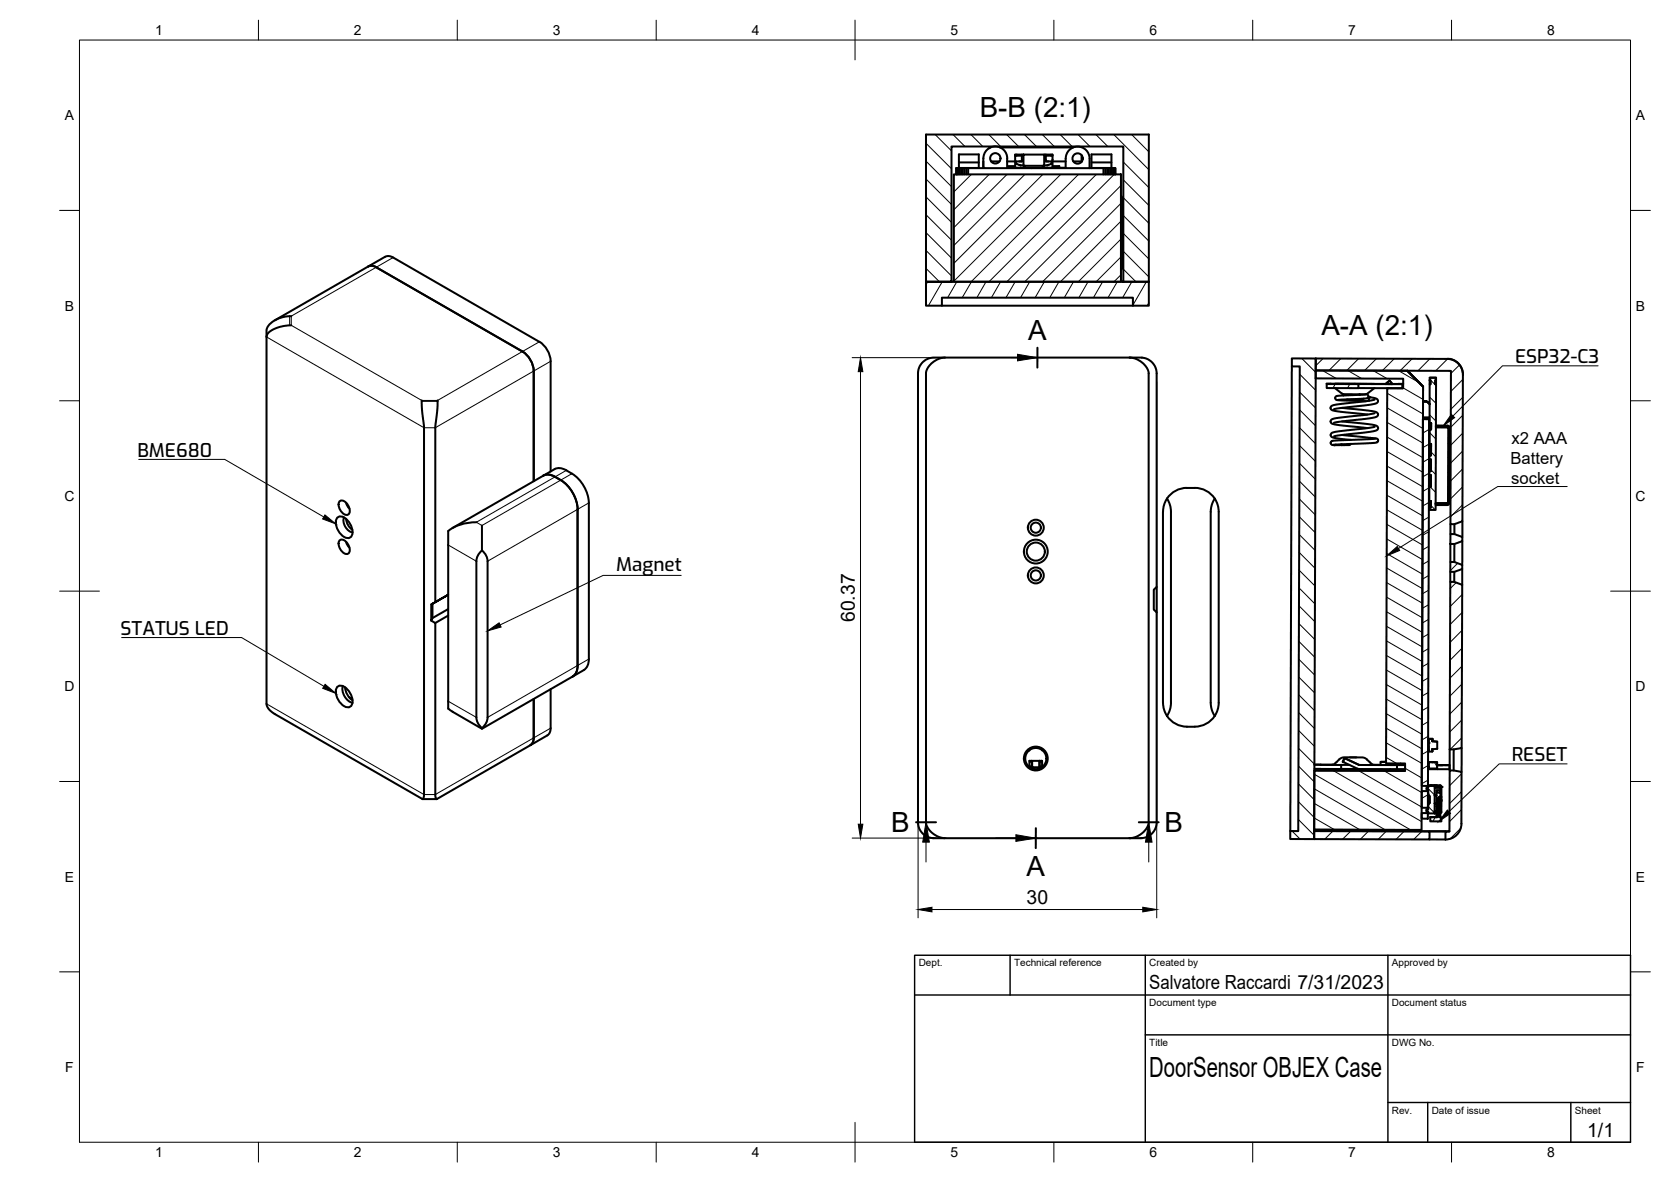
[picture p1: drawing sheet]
<svg xmlns="http://www.w3.org/2000/svg" width="420mm" height="297mm" viewBox="0 0 420 297" stroke-linecap="round" stroke-linejoin="round" font-family="sans-serif">
<!-- layer: Visible -->
<g fill="none" stroke="#000" stroke-width=".51">
<path d="M232.8 33.8h56.1v43h-4v-2h-48.1v2h-4zM239.2 36.8h43.2v34h6.5h-56.1h6.4zM241.1 38.8h5v3.5l-5-.1zM247.2 39.8v2.5M247.3 39.8a3 3 0 0 1 3-3 3 3 0 0 1 3 3l-.1 2.5M249.1 37l-.5 .3M251.4 37h18.5M255.2 39.1v3M255.2 39.1h1.7M255.6 38.8v.3M256.9 38.8v1.8h-.6M257.3 38.8h5.3v2.9h-5.3z"/>
<path d="M257.3 38.8h-2.1v.3M262.6 38.8h2v.3M263 38.8v1.8h.6M263 39.1h1.6M264.3 38.8v.3M264.6 39.1v1M272 39.1v1.5M274.4 38.8h5.1v3.5l-5.1-.1zM239.8 43.8h42.1v27h-42.1zM240.4 43.8v-1.5h40.1v1.5M240.5 42.3v1.5M240.6 42.3v1.5"/>
<path d="M240.8 42.3v1.5M241 42.3v1.5M241.1 42.2v.1M241.1 40.8h5M241.3 42.3v1.5M241.7 42.3v1.5M242.1 42.3v1.5M242.5 42.3v1.5M243 42.3v1.5M243.4 42.3v1.5M247.2 40.6v1.5M249.2 40.6h2.1"/>
<path d="M253.2 42.1h.3M255.2 42.1h9.4M255.2 41.7h-1.7v.4h1.7M255.5 40.6l.1 .6 1 .4M256.6 41.5h.1M256.6 41.6h.7M256.9 40.2v.4h-3.7M257.5 41.7v.4M257.7 41.7v.4M259.4 42.1v.2M260.5 42.1v.2M262.2 41.7v.4"/>
<path d="M262.4 41.7v.4M263 40.2v.4h4.9M264.4 40.6l-.1 .6-1 .4h-.7M264.6 40.2v1.9M264.6 41.7h1.7v.4h-1.7M264.6 40.1v.1M266.3 42.1h1.6M267.9 42.3a4.8 4.8 0 0 1 1.2-4.8 2.99 2.99 0 0 1 3.2-.4 2.99 2.99 0 0 1 1.7 2.7v2.5M269.9 40.6h2.1M274.4 42.2v.1M274.4 40.8h5.1M277.5 42.3v1.5"/>
<path d="M277.9 42.3v1.5M278.4 42.3v1.5M278.8 42.3v1.5M279.2 42.3v1.5M279.6 42.3v1.5M279.9 42.3v1.5M280.1 42.3v1.5M280.3 42.3v1.5M280.4 42.3v1.5M281.9 49.2l.3 .8 .1 17-.4 .8M73.2 79.4l-2.8 .5-2.1 1.1-.7 .8-.5 .9-.1 2M92.6 67l.7-.2 1.3 .4"/>
<path d="M94.6 67.2l36.8 21.1a6.2 6.2 0 0 1 2.8 4.9v27.7M96.8 64.5l-27.7 16M96.9 64.5l.7-.2 1.3 .4M98.8 64.7l36.8 21.2M236.8 76.8h48.1M67 84.7l.1 92.7 .7 1 1.1 1 37.4 21.4 .3-.9v-92.7l-.5-4.1-.1-2.5M73.2 81.8l-2.2 .2-2.1 .7-1.4 .9-.5 1.1M135.6 85.9a6.2 6.2 0 0 1 2.9 4.9v27.7M237.6 89.9h-3l-1.7 .5-1 .8-.6 .7-.5 1.7v113.3l.3 1.2 .8 1.2 .8 .7 .9 .4 1 .2h49.4M284 89.9h3.1l1.5 .4 .9 .6 .7 .8 .4 .9 .2 1v53.9l-.7 .7v5l.7 .7v53l-.4 1.5-.9 1.2-.9 .6-1.5 .4h-3.1l1.8-.4 1.5-.9 1-1.2 .5-1.2v-113.3l-.5-1.2-1-1.2-1.5-.9zM284 89.9h-46.6l-1.5 .3-1 .6-1.2 1.1-.7 1.1-.2 .6v113.3l.5 1.2 1.3 1.4 1.3 .8 1.7 .3M324.8 90.1h6l-.4 120.8-6-.1v-2l2 .1 .4-116.8h-2z"/>
<path d="M324.8 92.1l-.4 116.7M330.8 93.1l23 .1 4 4-.4 111.4-27-.1 .1-14.8h22.8v-1.8l-4.8-.1 .3-94.2h4v-2.4l-22-.1zM330.8 90.1l33.8 .1 1.3 .5 .9 .7 .7 1.1 .3 1.4-.1 37.1-2 .7h-1l.1-38.5-34-.1zM333.6 96.5h8v1h-8zM335.6 96.5h10zM335.6 97.5l2 1.5 2.5 .1h3.4l2.1-1.6M337.9 99.1l-.1 .3M341.6 96.5h11.2M341.8 99.2h.1M343.4 99.1l-7.1 .4-.5 .2-.1 .4 .2 .3 .7 .2 6.9 .2M343.5 99l.6 .5-.1 .4-.3 .2-7.3 .4M344 99.8l2.1 .4 .4 .4-.1 .5-.4 .3-1.4 .3-9.2 1.2"/>
<path d="M344.6 99.8l-.4 .4 .1 .5M348.6 96.3l.8-.7 .7 .9h-16.5M348.6 96.3h.1M348.8 96.5l-.2-.2 .8-.6 .7 .8M349.4 95.6v.1M352.6 96.5h.2M352.6 96.5v1.1l-11-.1M352.6 97.5h.2M352.6 96.5h-2.5M353.8 93.2l4 3.9M359.5 95.5l.2 .1v.9h-.2zM359.5 94.9h1.6l-.2 1.6h.2l-.1 31.7h-1.6v-.6h.4v-1.7h-.4v-3.5h.4v-2.9h-.4v-1.1h.4v-2.9h-.4v-1h.4v-2.9l-.4-.1 .1-3.6h.3l.1-1.6h-.4v-9.8h.2z"/>
<path d="M359.5 94.9h1.6M360.9 95.6h.2v.9h-.2zM363.9 90.2a4 4 0 0 1 4 4M110 100.6l-.1 2.8-.4 3.7v44.2M136.6 119.6l-22.8 13.1M136.6 119.5a2.99 2.99 0 0 1 3 .3 9.6 9.6 0 0 1 5.6 8.2M142.4 118.2l1.4 .8M142.4 118.2l-1.1-.5a2.46 2.46 0 0 0-1.9 .2l-2.8 1.7M143.8 119a9.4 9.4 0 0 1 4.3 7.4v39.2l-.2 1.2a2.46 2.46 0 0 1-1.1 1.6M335.9 111.7l-.4 .2M337.3 111.9h-1.8M337.4 102.5l7.7 .8 1 .3 .3 .3 .1 .4-.4 .4-1.1 .3-9.6 1.3"/>
<path d="M337.4 105.9l7.8 .9 1.1 .3 .2 .5-.3 .5-1.2 .3-9.6 1.3M337.5 111.7l-.2 .2-.1-.2M337.5 109.3l8.5 .9 .4 .2 .1 .4-.2 .4-.7 .1-10.3 .5M338.9 111.6l-.1 .3M339.7 111.6l-.4 .3h-2M342.9 100.2l-.5 .2h-3.8M344.6 110l-.4 .3M345.7 100.4l-2.5 .5-7.1 .7-1 .3-.5 .5 .2 .6 .9 .3 8.2 .9M345.7 103.8l-10.1 1.3-.8 .3-.2 .4 .2 .6 .8 .3 8.3 .9M345.7 107.2l-9.9 1.3-.9 .3-.3 .4 .2 .5 .6 .3 4.2 .5M345.8 110.2l-11 .7-.2 .3v.3l.3 .3 .6 .1M357.8 105.3l1.5 .1-.2 92.1h-1.6z"/>
<path d="M357.8 105.3l1.5 .1M357.8 100.9h1h-1M357.8 104.9h1.6v6M359.4 119.5h.4v2.9h-.4zM359.4 115.5h.4v2.9h-.4zM359.4 111.5l.4 .1v2.9h-.4zM359.5 106.3h.4l-.1 1.6h-.3zM359.5 101.5l-.7-.6 .7 .7M361 107h2.9M363.9 107h-2.9v.4h2.9l.3 .2-.1 18.7-.2 .2h-2.9v.4h2.9l.4-.2 .2-.4 .1-18.7M363.9 107l.5 .2 .2 .4M364 107l.4 .2 .2 .4"/>
<path d="M364 107.4l.1 .1M84.7 130.2a1.8 1.8 0 0 1 2.8 .6l.7 1.1a2.54 2.54 0 0 1-.2 3.2 2.74 2.74 0 0 1-3.1-2 3.2 3.2 0 0 1-.2-2.9zM85.4 126a1.62 1.62 0 0 1 2.1 1 1.63 1.63 0 0 1-.1 2.4 2.49 2.49 0 0 1-2-3.4zM85.4 135.8a1.62 1.62 0 0 1 2.1 1 1.63 1.63 0 0 1-.1 2.4 2.49 2.49 0 0 1-2-3.4zM86.5 130a3 3 0 0 0 2.2 3.8M87 130.4l.5 1.6 1.1 1.1M87.1 126.4l.2 .7 .6 .7M87.1 136.2l.2 .8 .6 .6M119.8 131.2a11.4 11.4 0 0 0-7.1 2.2v44.3a1.57 1.57 0 0 0 1.1 1.2M120.8 138.7l.4-.4 .8 .9 .4 .9 .2 .9v39.3l-.4 1.4-1 1.3-1.1-1.3-.3-1.4v-39.3l.1-.9zM121.2 132.1v6.2M145.2 128v39.2"/>
<path d="M293.4 125.3l.8 1.6 .2 1.7v48l-.2 1.7-.8 1.6M293.4 125.3l-.7 1.6-.3 1.7v48l.3 1.7 .7 1.6M298.4 122.6h2M298.4 122.6a6 6 0 0 0-5 2.7M300.4 122.6a6 6 0 0 1 6 6v48a6 6 0 0 1-6 6h-2M305.4 125.3l-.7 1.6-.3 1.7v48l.3 1.8 .7 1.5M359.4 125.9h.4v1.7h-.4zM364 126.4l-.1 .1 .2-.2-.1 .2h-3h2.9M364.7 136.7v4.5M364.7 134.2h1.1l1.9 .8v1l-1.9 .7h-1.1zM364.7 131.7v2.5M365.7 131.7v2.5"/>
<path d="M365.7 136.7v4.5M367.7 136v6M367.7 131v4M108.4 151.9l.3-.2v3.6l-.3 .7zM108.4 156l1.1 .6v43.4l.2 .7 .1 .1 23.6-13.5M108.7 151.7l4-2.2-4.3 2.4M112.7 154.7l-3.2 1.9M112.7 153.1l-4 2.2M290.8 147.5v6.4M364.7 146.2h1l2 .8-.2 41-2 .3h-1zM364.7 143.7v2.5M364.7 141.2h1l2 .8v1l-2 .7h-1z"/>
<path d="M365.7 143.7v2.5M367.7 143v4M84.7 172.7a1.8 1.8 0 0 1 2.8 .7l.7 1a2.54 2.54 0 0 1-.2 3.2 2.74 2.74 0 0 1-3.1-2 3.2 3.2 0 0 1-.2-2.9zM86.2 172.4a3.7 3.7 0 0 0 2.4 4.2M86.8 172.7l.2 1.1 .5 1 1.1 1.2M87.8 175.2l.4 .3M88.2 175.5h-.1M88.3 175.5h.3M88.5 175.4l-.3 .1M134.2 175.6v9.8l-.1 .9-.7 .9M138.5 173.2v9.8l-.2 .9-.7 .9-4.2 2.5M145.2 167.2l-.1 1.2a2.46 2.46 0 0 1-1.1 1.6"/>
<path d="M146.8 168.4l-25.6 14.7-7.4-4.2M293.4 179.9a6 6 0 0 0 5 2.7M121.2 183v.1M258.8 188.5l-.1 .1M259 191.2h-.2v1.6M259 191.2v.2h.4M259 191.2h.4M259 192.8h.4M259.4 191.2h1.9M259.4 191.2l.1 1.6M259.4 192.6h-.4l-.1 .2M259.5 191.2v1.6h1.8"/>
<path d="M261.3 191.2l.1 1.6M261.3 191.2h.6M261.4 191.2v1.6M261.4 192.6h.5v.2M261.4 192.8h.5M261.9 191.2v.2h-.5M261.9 191.2h.1v1.6M262 188.5l.1 .1M330.5 193.6l22.8 .1M330.5 193.2l11.1 .1M334.9 192.2l.7-.2 1.4-1.3 .5-.3 3.2-.1 2.4 .2 1.9 1.5 .6 .2M335.1 192.2l-4.6-.1 6.7 .1"/>
<path d="M337.2 192.2v1.1M337.2 192.2h2.1M337.6 191.4l.5-.9 3.7 1.7M338.1 190.5h.1M339.4 190.3h1.6M347.1 191.5v.7h-1.7M347.2 191.5h1.3zM347.2 192.2h4.9M348.1 191.5h.4zM351.3 192.3l-9.5-.1-3.7-1.7-.5 .9 4 1.8 9.7 .1M351.3 192.3v1M351.3 193.3h2"/>
<path d="M351.3 192.3h2M352.1 192.2h1.2M352.1 191.9v.3M357.5 198.8h1.6l-.1 4.2h-1.5zM359.1 198.4v.4M359.1 197.5v.4M359.1 192.3h.1M359.1 199.7l.1 2.4M359.2 191.5h.9M359.2 191.5v1.6M359.2 197.4h1.5v7h-1.6v-.5l-.5-.1 .1-.4h.4v-1.3l.1-.3h.3v-1.7h-.3l-.1-.4v-1.3h-.4l-.1-.2 .2-.3h.3zM359.2 197.4h1.9"/>
<path d="M359.2 191.7h.1M359.2 192.9h.1M359.2 191.5h2.2v1.6h-2.2zM359.2 186.7v1.1M359.2 191.5h.1M359.2 188.7h.1M359.2 186.7h.1M359.2 185.7h.9M359.2 188.9h.9M359.3 186.3l-.1-.5v2.9M359.3 185.7h-.1M359.3 188.3v.6"/>
<path d="M359.3 185.7l-.1 .1M359.7 197.4h1M359.8 197.4h.1M360.1 191.5h1.3M360.1 188.3v.4M360.1 191.5h.1M360.1 188.3h.1M360.1 186.3l1.3 .1v1.8l-1.3 .1M360.1 185.7h.1M360.1 185.7v.6M360.2 186.3l1.2 .1M360.2 188.3l-.1 .6"/>
<path d="M360.2 188.3h.1M360.2 185.8l-.1 .5M360.7 197.4h.4M360.7 197.4h1.4M360.7 198h1.5M360.7 199.9h.5M361.1 197.4h.1M361.2 199.8l-.5 .1M361.2 198.6h1v.6h-1zM361.2 198.6h1M361.2 199.2v6.1M361.4 192.3h.1"/>
<path d="M361.4 192.3h1.4zM361.5 192.3h3zM362.1 197.4h-1.4v.3h1.4M362.1 197.7l.1 2.6h.2M362.1 197.4l.4 .4-.1 2.5M364.5 192.3v1h-5.4M364.5 193.6l3 .4v13a4 4 0 0 1-4.1 4l.1-2h.9zM364.5 188.3v5.3M365.5 188.3v5.3M367.5 188v6M106.3 200.8h3.5M330.4 208.9l29.1 .1-.1 2-29-.1z"/>
<path d="M330.4 208.8l34 .1M357.5 204.3h1.5v1.4h-1.5zM359 203.9v.4M359 203v.4M359.2 200.1v1.7h.3M359.5 211h4M359.5 208.9l4 .1M359.6 205.3h1.8M360.7 203.8h.5h-.5M360.7 204.4h.5M360.7 201.9h.5M360.7 201.9l.5 .1"/>
<path d="M361.2 204.1h-.5h.5M361.2 202.6h.2M361.4 200.7l.5 .1v4.6l.5 .1v.9h-2.8v-1.1l1.8 .1zM361.8 200.3h.1M361.9 205.3l.3 .1M361.9 202.6h.3M361.9 200.5l.3 .8v2.8h.2v-2.8M362 200.2l-.2 .1 .1 .2M362 200.2l.4 1.1M362 200.2l-.2 .1M362.2 204.1v1.3M362.2 205.3l.2 .2"/>
<path d="M362.2 200.3v.1M362.4 205.5h.1M362.4 204.1l-.2 .3M362.4 200.3v1"/>
<circle cx="250.3" cy="39.8" r="1.3"/>
<circle cx="271" cy="39.8" r="1.3"/>
<circle cx="260.4" cy="138.6" r="2.28"/>
<circle cx="260.4" cy="132.6" r="1.28"/>
<circle cx="260.4" cy="132.6" r="2"/>
<circle cx="260.4" cy="138.6" r="3"/>
<circle cx="260.4" cy="144.6" r="1.28"/>
<circle cx="260.4" cy="144.6" r="2"/>
<circle cx="260.4" cy="190.6" r="2.66"/>
<circle cx="260.4" cy="190.6" r="3"/>
</g>
<!-- layer: Visible Narrow -->
<path d="M72.8 79.5v2.3M98.8 64.7l-25.6 14.7v2.4l32.8 18.8h4l25.6-14.7M67 84.7l39.6 22.8h2.9l29-16.7M106 100.9h4M142.4 118.2l-22.6 13 1.4 .9 22.6-13.1M112.7 137l7.1 4M148.1 126.4l-25.5 14.6M67 176.9l39.6 22.8h2.9l29-16.7M88.6 175.7l-.2 .1M88.6 175.6l-.3 .2M112.7 176.2l7.1 4.1M148.1 165.6l-25.5 14.7" fill="none" stroke="#000" stroke-width=".25"/>
<!-- layer: Visible -->
<g fill="#000">
<circle cx="247.2" cy="42.1" r=".25"/>
<circle cx="348.8" cy="97.6" r=".25"/>
<circle cx="337.6" cy="191.4" r=".25"/>
<circle cx="341.8" cy="192.2" r=".25"/>
<circle cx="359.2" cy="197.4" r=".25"/>
<circle cx="359.2" cy="186.7" r=".25"/>
<circle cx="359.2" cy="191.5" r=".25"/>
<circle cx="359.7" cy="197.4" r=".25"/>
<circle cx="360.2" cy="191.5" r=".25"/>
<circle cx="361.2" cy="197.4" r=".25"/>
<circle cx="362.4" cy="197.8" r=".25"/>
<circle cx="359.6" cy="205.3" r=".25"/>
</g>
<!-- layer: BORDER -->
<g fill="none" stroke="#000" stroke-width=".25">
<path d="M20 10.1h390v276.9h-390zM65 5.1v5M115 5.1v5M165 5.1v5M215 5.1v10M265 5.1v5M315 5.1v5M365 5.1v5M15 52.9h5M410 52.9h5M15 100.7h5M410 100.7h5"/>
<path d="M15 148.6h10M405 148.6h10M15 196.4h5M410 196.4h5M15 244.2h5M410 244.2h5M65 287v5M115 287v5M165 287v5M215 282.1v9.9M265 287v5M315 287v5"/>
<path d="M365 287v5"/>
</g>
<!-- layer: TITLEBLOCK -->
<path d="M230 240.1h180v46.9h-180zM230 250h180M254 240.1v9.9M288 240.1v46.9M349 240.1v46.9M288 260.1h122M349 277.1h61M359 277.1v9.9M395 277.1v9.9" fill="none" stroke="#000" stroke-width=".36"/>
<!-- layer: Hatching -->
<g fill="none" stroke="#000" stroke-width=".25">
<path d="M232.8 36l6.4 6.4M235.1 33.8l4.1 4.1M239.6 33.8l3 3M244.1 33.8l3 3M248.6 33.8l3 3M253.1 33.8l3 3M257.6 33.8l3 3M262.1 33.8l3 3M266.6 33.8l3 3M271.1 33.8l3 3M275.5 33.8l3.1 3M280.1 33.8l8.7 8.8"/>
<path d="M284.5 33.8l4.3 4.3M232.8 58.4l6.4 6.5M232.8 54l6.4 6.4M232.8 49.5l6.4 6.4M232.8 45l6.4 6.4M232.8 40.5l6.4 6.4M244.2 43.8l-4.4 4.4M248.7 43.8l-8.9 8.9M253.2 43.8l-13.4 13.4M257.7 43.8l-17.9 17.9M262.2 43.8l-22.4 22.4M266.7 43.8l-26.9 26.9"/>
<path d="M271.2 43.8l-27 27M275.7 43.8l-27 27M280.2 43.8l-27 27M281.8 46.6l-24.1 24.2M281.8 51.1l-19.7 19.7M281.8 55.6l-15.2 15.2M282.4 58.7l6.4 6.4M282.4 54.2l6.4 6.4M282.4 49.7l6.4 6.4M282.4 45.2l6.4 6.4M282.4 40.7l6.4 6.4M232.8 67.4l3.4 3.4"/>
<path d="M232.8 62.9l6.4 6.4M233.3 70.8l-.5 .7M236.9 70.8l-3.5 6M240.6 70.8l-2.3 4M244.3 70.8l-2.4 4M247.9 70.8l-2.3 4M251.6 70.8l-2.3 4M255.2 70.8l-2.3 4M258.9 70.8l-2.3 4M262.6 70.8l-2.3 4M266.3 70.8l-2.4 4M269.9 70.8l-2.3 4"/>
<path d="M273.6 70.8l-2.3 4M277.2 70.8l-2.3 4M280.9 70.8l-2.3 4M281.8 60.1l-10.7 10.7M281.8 64.6l-6.2 6.2M281.8 69.1l-1.7 1.7M282.4 67.6l3.2 3.2M282.4 63.1l6.4 6.5M284.6 70.8l-2.3 4M288.2 70.8l-3.4 5.9M288.8 76.1l-.3 .7M324.8 92.1h.1"/>
<path d="M326.8 98.5l4 4M326.8 94.1l4 4M327.3 90.1l3.5 3.5M332.5 93.1l3.5 2M332.7 90.1l-1.9 1.8M335.7 96.5l-.5 1M337.1 90.1l-3 3M338.9 93.1l3.5 2.1M339.4 96.5l-.6 1M341.6 90.2l-3 2.9M345.3 93.2l3.5 2M346.1 90.2l-3 2.9"/>
<path d="M348.8 98.8l9 5.2M350.5 90.2l-2.9 3M351.7 93.2l4.9 2.8M352.8 97.5l5 2.9M355 90.2l-3 3M359.5 99.8l1.6 1.6M359.5 95.3l1.6 1.6M359.5 90.2l-3 3M361.1 95.9l-.2 .1M364 90.2l-3 3M366.9 91.7l-2.1 2.2M367.8 99.9l-3 3"/>
<path d="M367.8 95.4l-3 3M326.7 116.4l4 4M326.7 112l4.1 3.9M326.8 107.5l4 4M326.8 103l4 4M348.7 113.5l9 5.2M348.7 117.1l9 5.2M348.8 109.8l8.9 5.2M348.8 106.2l9 5.1M348.8 102.5l9 5.2M359.3 118.9l-1.6 .9M359.3 115.3l-1.6 .9"/>
<path d="M359.3 107.9l-1.5 .9M359.3 111.6l-1.5 .9M359.4 119.6l.4 .3M359.4 108.7l1.6 1.6M359.4 106.9l.4 .6M359.5 104.2l1.5 1.6M359.8 118.1l1.2 1.2M359.8 116.8l-.4 .4M359.8 113.6l1.2 1.2M363 107l.7 .4M364.1 118.7l.4 .2M364.1 115l.4 .2"/>
<path d="M364.1 111.3l.4 .3M364.1 107.7l.4 .2M367.7 117.9l-3 3M367.7 113.4l-3 3M367.8 104.4l-3 3M367.8 108.9l-3 3M326.7 138.8l3.9 4M326.7 134.3l4 4M326.7 129.9l4 3.9M326.7 125.4l4 4M326.7 120.9l4 4M348.7 139.1l9 5.2"/>
<path d="M348.7 135.4l9 5.2M348.7 131.8l9 5.2M348.7 128.1l9 5.2M348.7 124.4l9 5.2M348.7 120.8l9 5.2M359.2 133.6l-1.5 .9M359.2 137.3l-1.5 .9M359.3 126.3l-1.6 .9M359.3 129.9l-1.6 1M359.3 122.6l-1.6 .9M359.6 122.4l1.4 1.3M359.8 127l1.1 1.2"/>
<path d="M364.1 126l.4 .2M364.1 122.3l.4 .3M364.9 134.2l-.2 .2M367.7 135.9l-.2 .1M367.7 126.9l-3 3M367.7 122.4l-3 3M326.6 156.7l4 4M326.6 152.2l4 4M326.6 147.8l4 4M326.6 143.3l4 4M348.6 157.4l9 5.2M348.6 153.7l9 5.2"/>
<path d="M348.6 150.1l9 5.1M348.6 146.4l9 5.2M348.7 142.7l8.9 5.2M359.2 159.3l-1.6 .9M359.2 152l-1.6 .9M359.2 155.7l-1.6 .9M359.2 144.6l-1.5 .9M359.2 148.3l-1.6 .9M359.2 141l-1.5 .9M366.1 146.4l-1.5 1.5M366.5 141.5l-1.8 1.9M367.6 158.4l-3 3"/>
<path d="M367.6 149.4l-3 3M367.6 153.9l-3 3M326.5 179.1l4 4M326.6 174.6l3.9 4M326.6 170.1l4 4M326.6 165.7l4 3.9M326.6 161.2l4 4M348.5 179.3l9 5.2M348.6 175.7l8.9 5.2M348.6 172l8.9 5.2M348.6 168.4l8.9 5.2M348.6 164.7l9 5.2"/>
<path d="M348.6 161l9 5.2M359.1 177.7l-1.6 .9M359.1 170.4l-1.5 .9M359.1 174l-1.6 .9M359.1 166.7l-1.5 .9M359.2 163l-1.6 .9M367.5 176.5l-3 3M367.6 171.9l-3 3M367.6 162.9l-3 3.1M367.6 167.4l-3 3M326.5 197l4 4M326.5 192.5l4 4"/>
<path d="M326.5 188l4 4M326.5 183.6l4 3.9M330.5 198.2l17.8 10.3M330.5 194.6l24.2 13.9M335.3 193.7l22.1 12.8M341.7 193.7l15.8 9.1M348 193.7l9.5 5.5M348.5 190.3l2.7 1.6M348.5 186.7l9 5.1M348.5 183l9 5.2M353.3 193.1l4.2 2.4M358.8 197.9l1.9 1.9"/>
<path d="M359 196.1l-1.5 .9M359 199.7l-1.5 .9M359.1 192.4l-1.6 .9M359.1 185l-1.6 1M359.1 188.7l-1.6 .9M359.1 181.4l-1.6 .9M360.7 191.5l.7 1.2M367.5 194.5l-3 3M367.5 199l-3.1 3M367.5 185.4l-2.9 2.9M367.5 181l-3 3M324.9 208.8l2 2"/>
<path d="M326.5 205.9l3.9 4M326.5 201.5l4 4M330.5 205.6l5 2.9M330.5 201.9l11.4 6.6M330.6 208.9l-.2 .2M335.1 208.9l-2 2M339.6 208.9l-2 2M344.1 208.9l-2 2M348.5 208.9l-2 2M353 208.9l-2 2M357.5 208.9l-2 2M359.1 202.7l1.6 1.6"/>
<path d="M360.9 205.3l-.6 1.1M361.9 203.6l-.5 .9M362 200.2l.4 .6M367.3 208.2l-2.7 2.6M367.5 203.5l-3.1 3"/>
</g>
<!-- layer: Section Lines -->
<path d="M260.9 87.4l-.1 5M230.3 206.6h5.1M260.5 208.1l-.1 5M286.3 206.6h5" fill="none" stroke="#000" stroke-width=".51"/>
<path d="M250.8 89.8l5 .1M232.8 211.6v5M250.4 210.6h5M288.8 211.6v5" fill="none" stroke="#000" stroke-width=".25"/>
<path d="M255.8 89l5 .9-5 .8zM232.8 206.6l.9 5h-1.7zM255.4 209.8l5 .8-5 .8zM288.8 206.6l.9 5h-1.7z" fill="#000" stroke="#000" stroke-width=".25"/>
<!-- layer: Leaders -->
<path d="M364.9 104.1l.9 .9-2.9 2zM81.7 129.4l2.7 2.3-3.3-1.3zM348.7 139.7l2.6-2.4 .6 1zM122.6 158.5l2.9-2 .5 1.1zM81.7 172l2.8 2.3-3.4-1.3zM363.9 203.6l.8 .8-2.9 2z" fill="#000" stroke="#000" stroke-width=".25"/>
<path d="M401.8 91.9h-24l-12.4 12.6M34.9 115.5h21.6l24.9 14.4M394.1 122.3h-17.5l-25 15.5M171.3 144.6h-19.6l-25.9 12.4M30.6 160.2h30.1l20.7 12.3M394 192h-17l-12.7 12" fill="none" stroke="#000" stroke-width=".25"/>
<!-- layer: FD_Dimensions -->
<path d="M214.3 89.9h21M216.4 93.4v113.7M230.8 96v134.7M290.9 96v134.7M214.3 210.6h21M234.3 228.6h53" fill="none" stroke="#000" stroke-width=".25"/>
<path d="M216.4 89.9l.6 3.5h-1.2zM215.8 207.1h1.2l-.6 3.5zM230.8 228.6l3.5-.6v1.2zM287.3 228l3.6 .6-3.6 .6z" fill="#000" stroke="#000" stroke-width=".25"/>
<g font-size="7">
<text x="246.3" y="29.4">B-B (2:1)</text>
<text x="258.5" y="85.4">A</text>
<text x="332.3" y="84.1">A-A (2:1)</text>
<text x="224" y="209.1">B</text>
<text x="292.8" y="209.1">B</text>
<text x="258.1" y="220.1">A</text>
<text x="289" y="270.6">DoorSensor OBJEX Case</text>
</g>
<g font-size="4.9">
<text x="214.9" y="156.3" transform="rotate(-90 214.9 156.3)">60.37</text>
<text x="258.1" y="227.1">30</text>
<text x="289" y="248.5">Salvatore Raccardi 7/31/2023</text>
<text x="399.1" y="285.7">1/1</text>
</g>
<g font-size="4.7">
<text x="380.9" y="91.2">ESP32-C3</text>
<text x="34.5" y="114.8">BME680</text>
<text x="154.9" y="143.4">Magnet</text>
<text x="30.3" y="159.5">STATUS LED</text>
<text x="380.1" y="191.3">RESET</text>
</g>
<g font-size="4.2">
<text x="380.1" y="111.7">x2 AAA</text>
<text x="379.8" y="116.7">Battery</text>
<text x="380" y="121.7">socket</text>
</g>
<g font-size="3.5">
<text x="39" y="8.8">1</text>
<text x="89" y="8.8">2</text>
<text x="139" y="8.8">3</text>
<text x="189" y="8.8">4</text>
<text x="239" y="8.8">5</text>
<text x="289" y="8.8">6</text>
<text x="339" y="8.8">7</text>
<text x="389" y="8.8">8</text>
<text x="16.3" y="30.2">A</text>
<text x="411.3" y="30.2">A</text>
<text x="16.3" y="78">B</text>
<text x="411.3" y="78">B</text>
<text x="16.2" y="125.9">C</text>
<text x="411.2" y="125.9">C</text>
<text x="16.2" y="173.7">D</text>
<text x="411.2" y="173.7">D</text>
<text x="16.3" y="221.6">E</text>
<text x="411.3" y="221.6">E</text>
<text x="16.4" y="269.4">F</text>
<text x="411.4" y="269.4">F</text>
<text x="39" y="290.8">1</text>
<text x="89" y="290.8">2</text>
<text x="139" y="290.8">3</text>
<text x="189" y="290.8">4</text>
<text x="239" y="290.8">5</text>
<text x="289" y="290.8">6</text>
<text x="339" y="290.8">7</text>
<text x="389" y="290.8">8</text>
</g>
<g font-size="2.5">
<text x="231" y="242.9">Dept.</text>
<text x="255" y="242.9">Technical reference</text>
<text x="289" y="242.9">Created by</text>
<text x="350" y="242.9">Approved by</text>
<text x="289" y="252.8">Document type</text>
<text x="350" y="252.8">Document status</text>
<text x="289" y="262.9">Title</text>
<text x="350" y="262.9">DWG No.</text>
<text x="350" y="279.9">Rev.</text>
<text x="360" y="279.9">Date of issue</text>
<text x="396" y="279.9">Sheet</text>
</g>
</svg>
